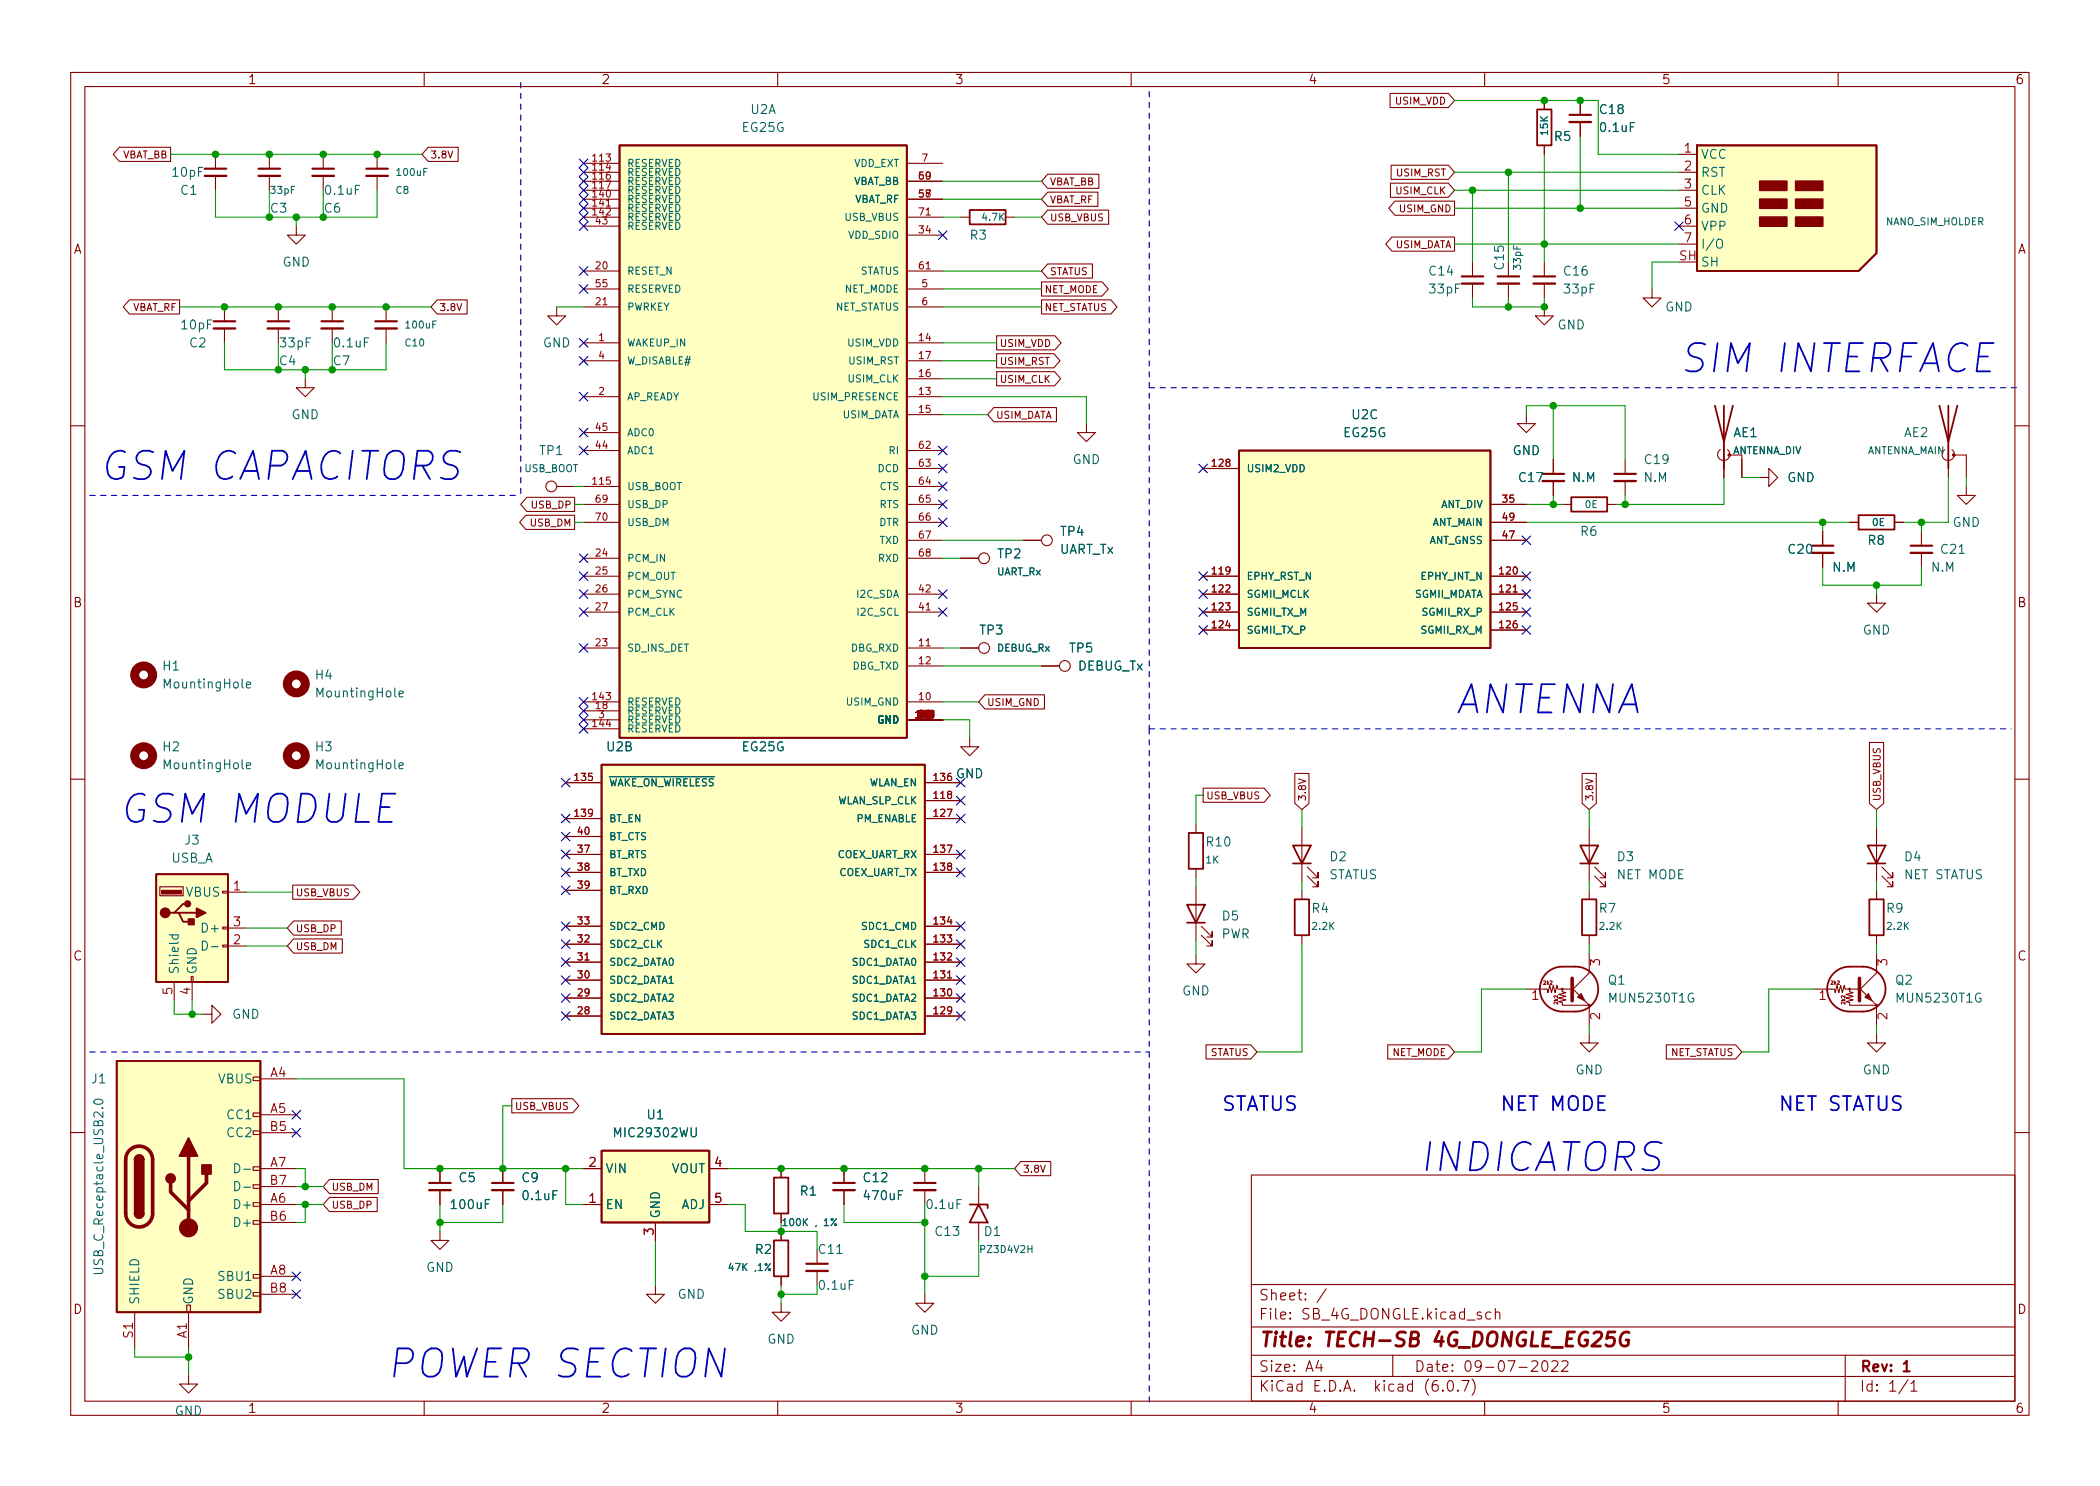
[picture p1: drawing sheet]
<svg xmlns="http://www.w3.org/2000/svg" width="297mm" height="210mm" viewBox="0 0 297 210" stroke-linecap="round" stroke-linejoin="round" font-family="sans-serif">
<g fill="none" stroke="#840000" stroke-width=".15">
<path d="M10 10.2h277v190.1h-277zM12 12.2h273v186.1h-273zM60 10.2v2M110 10.2v2M160 10.2v2M196.6 13.2h8.3l.8 1-.8 1h-8.3zM210 10.2v2M218.4 14.2v1.3M223.5 14.2v2.1M223.5 17.3v2M260 10.2v2M16.9 20.8h7.2v2h-7.2l-.9-1z"/>
<path d="M30.5 21.8v2.1M30.5 24.9v2M38.1 21.8v2.1M38.1 24.9v2M41.9 32v1.3h1.3l-1.3 1.2-1.3-1.2h1.3M45.7 21.8v2.1M45.7 24.9v2M53.3 21.8v2.1M53.3 24.9v2M60.6 20.8h4.2v2h-4.2l-.9-1zM82.5 23.1h5.1M82.5 24.4h5.1"/>
<path d="M82.5 25.6h5.1M82.5 26.9h5.1M82.5 28.2h5.1M82.5 29.5h5.1M82.5 30.7h5.1M82.5 38.3h5.1M82.5 32h5.1M128.3 23.1h5M128.3 25.6h5M128.3 28.2h5M128.3 30.7h5M128.3 38.3h5"/>
<path d="M128.3 33.3h5M135.9 30.7h1.3M142.2 30.7h1.3M147.3 39.9h8.6l.9 1-.9 1h-8.6zM148.2 24.6h7.2v2h-7.2l-.9-1zM148.2 29.7h8.6v2h-8.6l-.9-1zM148.2 27.2h7.1v2h-7.1l-.9-1zM148.2 37.3h6.3v2h-6.3l-.9-1zM196.7 25.9h8.2l.8 1-.8 1h-8.2zM196.8 23.4h8.1l.8 1-.8 1h-8.1zM196.9 33.5h8.8v2h-8.8l-.9-1zM197.3 28.5h8.4v2h-8.4l-.9-1z"/>
<path d="M208.3 37.1v2M213.4 37.1v2M218.4 20.6v1.2M218.4 37.1v2M237.5 24.4h2.5M237.5 26.9h2.5M237.5 29.5h2.5M237.5 32h2.5M237.5 21.8h2.5M237.5 34.5h2.5M18.3 42.4h7.1v2h-7.1l-.9-1zM31.7 43.4v2.1"/>
<path d="M31.7 46.5v2M39.4 43.4v2.1M39.4 46.5v2M43.2 53.6v1.3h1.2l-1.2 1.2-1.3-1.2h1.3M47 43.4v2.1M47 46.5v2M54.6 43.4v2.1M54.6 46.5v2M61.8 42.4h4.3v2h-4.3l-.8-1zM78.7 43.4v1.3h1.3l-1.3 1.3-1.2-1.3h1.2M82.5 48.5h5.1M82.5 56.1h5.1"/>
<path d="M82.5 51h5.1M82.5 43.4h5.1M82.5 40.9h5.1M128.3 48.5h5M128.3 56.1h5M128.3 58.7h5M128.3 53.6h5M128.3 51h5M128.3 43.4h5M128.3 40.9h5M140.6 57.7h8.8v2h-8.8l-.9-1zM141 52.6h8.2l.8 1-.8 1h-8.2z"/>
<path d="M141 50h8.1l.8 1-.8 1h-8.1zM141 47.5h8.2l.9 1-.9 1h-8.2zM147.3 42.4h9.8l.9 1-.9 1h-9.8zM153.7 59.9v1.3h1.2l-1.2 1.3-1.3-1.3h1.3M208.3 40.1v2.1M213.4 40.1v2.1M215.9 58.7v1.2h1.3l-1.3 1.3-1.3-1.3h1.3M218.4 43.4v1.3h1.3l-1.3 1.3-1.2-1.3h1.2M218.4 40.1v2.1M233.7 40.9v1.3h1.2l-1.2 1.2-1.3-1.2h1.3M10 60.2h2M74.4 72.9h6.9v2h-6.9l-.9-1z"/>
<path d="M74.5 70.4h6.8v2h-6.8l-.9-1zM78.7 68.8h2.6M82.5 79h5.1M82.5 73.9h5.1M82.5 71.4h5.1M82.5 68.8h5.1M82.5 63.7h5.1M82.5 61.2h5.1M128.3 76.4h5M128.3 79h5M128.3 73.9h5M128.3 71.4h5"/>
<path d="M128.3 68.8h5M128.3 63.7h5M128.3 66.3h5M135.9 79h2.5M144.8 76.4h2.5M170.2 66.3h5.1M210.8 76.4h5.1M210.8 73.9h5.1M210.8 71.4h5.1M219.7 65v2.1M219.7 68.1v2M221 71.4h1.2"/>
<path d="M227.3 71.4h1.3M229.9 65v2.1M229.9 68.1v2M243.8 62.5v5.1M244.3 63.6a.85 .85 0 0 1 .2 1.3 .85 .85 0 0 1-1.3 0 .85 .85 0 0 1 .1-1.3M246.4 64.4v3.2M248.9 67.6h1.3v-1.3l1.3 1.3-1.3 1.2v-1.2M257.8 75.2v2M257.8 78.2v2.1M261.6 73.9h1.3M268 73.9h1.2M271.8 75.2v2"/>
<path d="M271.8 78.2v2.1M275.6 62.5v5.1M276.1 63.6a.85 .85 0 0 1 .1 1.3 .85 .85 0 0 1-1.2 0 .85 .85 0 0 1 .1-1.3M276.4 64.4h1.7v3.2M278.1 68.8v1.3h1.3l-1.3 1.3-1.2-1.3h1.2M285 60.2h2M82.5 91.7h5.1M82.5 99.3h5.1M82.5 81.5h5.1M82.5 84.1h5.1M82.5 86.6h5.1M128.3 94.2h5"/>
<path d="M128.3 91.7h5M128.3 99.3h5M128.3 84.1h5M128.3 86.6h5M135.9 91.7h2.5M139.3 98.3h8.4v2h-8.4l-.9-1zM147.3 94.2h2.6M170.2 81.5h5.1M170.2 84.1h5.1M170.2 86.6h5.1M170.2 89.1h5.1M210.8 81.5h5.1"/>
<path d="M210.8 84.1h5.1M210.8 86.6h5.1M210.8 89.1h5.1M265.4 84.1v1.2h1.3l-1.3 1.3-1.2-1.3h1.2M10 110.2h2M80 115.8h5.1M80 110.7h5.1M80 118.4h5.1M82.5 101.8h5.1M82.5 103.1h5.1M82.5 100.6h5.1M128.3 101.8h5"/>
<path d="M130.8 113.3h5.1M130.8 115.8h5.1M130.8 110.7h5.1M137.2 104.4v1.3h1.2l-1.2 1.2-1.3-1.2h1.3M169.2 116.6v1.3M170.2 111.5h8.6l.9 1-.9 1h-8.6zM183.1 109.4h2.1v4.3l-1.1 .8-1-.8zM184.1 117.1v7.6M223.8 109.4h2v4.3l-1 .8-1-.8zM224.8 117.1v7.6M264.4 105.1h2v8.6l-1 .8-1-.8zM265.4 117.1v7.6"/>
<path d="M285 110.2h2M22.6 125.5h3.3v1.2h-3.3zM24.6 138.9v2.6M27.1 138.2h.2v.7h-.2zM27.2 138.9v2.6M31.5 133.7h.8v.3h-.8zM31.5 131.2h.8v.2h-.8zM31.5 126.1h.8v.3h-.8zM32.3 126.2h2.5M32.3 133.9h2.5M32.3 131.3h2.5M41.4 125.2h8.6l.9 1-.9 1h-8.6z"/>
<path d="M41.5 130.3h6.8v2h-6.8l-.9-1zM41.5 132.9h6.9v2h-6.9l-.9-1zM80 138.7h5.1M80 136.1h5.1M80 133.6h5.1M80 131.1h5.1M80 120.9h5.1M80 123.4h5.1M80 126h5.1M130.8 138.7h5.1M130.8 136.1h5.1M130.8 133.6h5.1"/>
<path d="M130.8 131.1h5.1M130.8 120.9h5.1M130.8 123.4h5.1M169.2 135.1v1.3h1.2l-1.2 1.3-1.3-1.3h1.3M169.2 122.9v1.3M169.2 125.5v7.6M169.9 132.3l1.5 1.6v-.8v.8h-.7M169.9 131.1l1.5 1.5v-.8v.8h-.7M184.1 126v1.2M184.1 132.3v1.3M184.9 123.9l1.5 1.6v-.8v.8h-.7M184.9 122.7l1.5 1.5v-.8v.8h-.7"/>
<path d="M215.9 139.9h2.9l.1 .6 .3-1.1 .3 1.1 .2-1.1 .3 1.1 .2-1.1 .1 .5h1.9M222.2 139.7l2.6 2.5h-3.8v-.3l-.5-.2 1-.2-1-.3 1-.2-1-.3 1-.2-.5-.2v-.4M224.8 126v1.2M224.8 132.3v1.3M224.8 134.9v2.8l-2.6 2.5M225.6 123.9l1.5 1.6v-.8v.8h-.8M225.6 122.7l1.5 1.5v-.8v.8h-.8M256.5 139.9h3l.1 .6 .2-1.1 .3 1.1 .2-1.1 .3 1.1 .3-1.1 .1 .5h1.9M262.9 139.7l2.5 2.5h-3.8v-.3l-.5-.2 1-.2-1-.3 1-.2-1-.3 1-.2-.5-.2v-.4M265.4 134.9v2.8l-2.5 2.5M265.4 126v1.2M265.4 132.3v1.3"/>
<path d="M266.2 123.9l1.5 1.6v-.8v.8h-.7M266.2 122.7l1.5 1.5v-.8v.8h-.7M28.7 143.5h1.3v-1.3l1.2 1.3-1.2 1.3v-1.3M35.8 157.5h1v.5h-1zM35.8 152.4h1v.5h-1zM36.8 152.6h5.1M36.8 157.7h5.1M72.4 155.5h8.6l.9 1-.9 1h-8.6zM80 143.8h5.1M80 141.2h5.1M130.8 143.8h5.1M130.8 141.2h5.1"/>
<path d="M170.6 147.8h6.3l.9 1-.9 1h-6.3zM196.3 147.8h8.6l.8 1-.8 1h-8.6zM224.8 146.3v1.3h1.3l-1.3 1.2-1.3-1.2h1.3M224.8 142.5v2.5M235.7 147.8h9.8l.9 1-.9 1h-9.8zM265.4 146.3v1.3h1.3l-1.3 1.2-1.2-1.2h1.2M265.4 142.5v2.5M10 160.2h2M35.8 172.7h1v.5h-1zM35.8 170.2h1v.5h-1zM35.8 167.6h1v.5h-1zM35.8 165.1h1v.5h-1z"/>
<path d="M35.8 160h1v.5h-1zM36.8 160.3h5.1M36.8 170.4h5.1M36.8 165.3h5.1M36.8 173h5.1M36.8 167.9h5.1M46.6 169.4h6.8v2h-6.8l-.9-1zM46.6 166.9h6.9v2h-6.9l-.9-1zM62.2 174.2v1.3h1.3l-1.3 1.3-1.2-1.3h1.2M62.2 165.3v2.1M62.2 168.4v2M71.1 165.3v2.1"/>
<path d="M71.1 168.4v2M82.5 170.4h2.6M82.5 165.3h2.6M92.7 173v2.5M100.3 170.4h2.6M100.3 165.3h2.6M110.5 165.3v1.3M110.5 171.7v1.3M110.5 174.2v1.3M115.6 176.8v2M115.6 179.8v2.1M119.4 165.3v2.1"/>
<path d="M119.4 168.4v2M130.8 165.3v2.1M130.8 168.4v2M138.4 167.9v2.5M138.4 173v2.5M144.4 164.3h4.2v2h-4.2l-.9-1zM177 166.3h108v32h-108zM285 160.2h2M19 185.7v5M26.4 184.7h.5v1h-.5zM26.7 194.6v1.2h1.2l-1.2 1.3-1.3-1.3h1.3M26.7 185.7v5"/>
<path d="M35.8 182.9h1v.5h-1zM35.8 180.3h1v.5h-1zM36.8 180.6h5.1M36.8 183.1h5.1M60 198.3v2M92.7 181.9v1.2h1.3l-1.3 1.3-1.3-1.3h1.3M110 198.3v2M110.5 184.4v1.3h1.3l-1.3 1.2-1.3-1.2h1.3M110.5 180.6v1.3M130.8 183.1v1.3h1.3l-1.3 1.3-1.3-1.3h1.3M160 198.3v2M177 194.8h108"/>
<path d="M177 191.8h108M177 187.8h108M177 181.8h108M186.5 192.5l-.4 1h1M186.9 193v1M187.6 182.4l-1.3 1.9M197 191.8v3M204.1 196.7v.1h-.1l.1-.1v.1M204.9 195.4a.36 .36 0 0 1 .6 .2 .77 .77 0 0 1-.4 1.2 1 1 0 0 1-.2-1.4zM206.2 196.7l.1 .1h-.1h-.1l.1-.1v.1M206.8 195.3h1l-.7 1.5M208.2 195.1a1.72 1.72 0 0 1 0 2.3"/>
<path d="M210 198.3v2M210.9 185.7l-.5-.1-.3 .3v.4l.2 .3h.1h.5M211.5 185.8a.37 .37 0 0 1 .6 0v.8M211.5 185.1v1.5M216.6 192.7l.3-.2 .5 .1a.41 .41 0 0 1 0 .6l-.8 .8h.9M218.3 192.6a.36 .36 0 0 1 .6 .2 .77 .77 0 0 1-.5 1.2 1 1 0 0 1-.1-1.4zM219.5 192.7l.2-.2 .5 .1a.41 .41 0 0 1 .1 .6l-.9 .8h1M220.9 192.7l.2-.2 .5 .1a.41 .41 0 0 1 .1 .6l-.8 .8h.9M260 198.3v2M261 191.8v6.5M269.9 195.3l-1.3 1.9M270.3 195.8l.4-.5v1.5"/>
<path d="M270.3 196.8h.9"/>
<circle cx="78" cy="68.8" r=".76"/>
<circle cx="139.2" cy="79" r=".76"/>
<circle cx="148.1" cy="76.4" r=".76"/>
<circle cx="139.2" cy="91.7" r=".76"/>
<circle cx="150.6" cy="94.2" r=".76"/>
<circle cx="221" cy="139.9" r=".13"/>
<circle cx="261.6" cy="139.9" r=".13"/>
<circle cx="224.8" cy="142.2" r=".13"/>
<circle cx="265.4" cy="142.2" r=".13"/>
</g>
<g fill="none" stroke="#840000" stroke-width=".3">
<path d="M222 16.3h3M29 23.9h3M36.6 23.9h3M44.2 23.9h3M51.8 23.9h3.1M206.8 39.1h3M211.8 39.1h3.1M216.9 39.1h3.1M30.2 45.5h3.1M37.8 45.5h3.1M45.5 45.5h3M53.1 45.5h3"/>
<path d="M218.2 67.1h3M228.3 67.1h3.1M256.3 77.2h3M270.3 77.2h3M60.7 167.4h3.1M69.6 167.4h3M114 178.8h3.1M117.9 167.4h3M129.3 167.4h3M269.3 193l.4-.5v1.5M269.3 194h.8"/>
</g>
<path d="M228.4 188.5h-.9l-.2 .9 .3-.2 .6 .1 .2 .3-.2 .7-.3 .2h-.5l-.2-.2M230.4 188.6a.86 .86 0 0 0-1.2 .7 .76 .76 0 0 0 .1 .9 .76 .76 0 0 0 .9 .2l.1-.1 .1-.7h-.4" fill="none" stroke="#840000" stroke-width=".4"/>
<g fill="none" stroke="#840000" stroke-width=".33">
<path d="M222 17.3h3M29 24.9h3M36.6 24.9h3M44.2 24.9h3M51.8 24.9h3.1M30.2 46.5h3.1M37.8 46.5h3.1M45.5 46.5h3M53.1 46.5h3M206.8 40.1h3M211.8 40.1h3.1M216.9 40.1h3.1"/>
<path d="M218.2 68.1h3M228.3 68.1h3.1M256.3 78.2h3M270.3 78.2h3M60.7 168.4h3.1M69.6 168.4h3M114 179.8h3.1M117.9 168.4h3M129.3 168.4h3"/>
</g>
<g fill="none" stroke="#840000" stroke-width=".25">
<path d="M217.4 15.5h2.1v5.1h-2.1zM87.6 20.6h40.7v83.8h-40.7zM137.2 29.7h5v2h-5zM240 20.6h25.4v15.2l-2.5 2.5h-22.9zM242.6 57.4l1.2 5.1 1.3-5.1M243.8 57.4v8.9M274.3 57.4l1.3 5.1 1.3-5.1M275.6 57.4v8.9M175.3 63.7h35.5v28h-35.5zM222.2 70.4h5.1v2h-5.1zM262.9 72.9h5.1v2h-5.1zM85.1 108.2h45.7v38.1h-45.7z"/>
<path d="M168.1 117.9h2.1v5h-2.1zM182.9 119.6h2.5l-1.3 2.6zM223.5 119.6h2.6l-1.3 2.6zM264.2 119.6h2.5l-1.3 2.6zM22.1 123.7h10.2v15.2h-10.2zM24.6 129.2h.7l.6 1.2h1.3M25.3 129.2h2.5M26.5 127.9h-.6l-1.3 1.3h-.6M167.9 128h2.5l-1.2 2.6zM167.9 130.6h2.5M182.9 122.2h2.5M183.1 127.2h2.1v5.1h-2.1z"/>
<path d="M218.7 137.7a3.2 3.2 0 0 1 2.3-.9h1.9a3.2 3.2 0 0 1 3.2 3.2 3.2 3.2 0 0 1-3.2 3.1h-1.9a3.2 3.2 0 0 1-3-1.9 3.2 3.2 0 0 1 .7-3.5zM223.5 122.2h2.6M223.8 127.2h2v5.1h-2zM259.4 137.7a3.2 3.2 0 0 1 2.2-.9h1.9a3.2 3.2 0 0 1 3.2 3.2 3.2 3.2 0 0 1-3.2 3.1h-1.9a3.2 3.2 0 0 1-2.9-1.9 3.2 3.2 0 0 1 .7-3.5zM264.2 122.2h2.5M264.4 127.2h2v5.1h-2zM16.5 150.1h20.3v35.6h-20.3zM19 171.7a.64 .64 0 0 0 .7 .6 .64 .64 0 0 0 .6-.6M19 164.1a.64 .64 0 0 1 .7-.7 .64 .64 0 0 1 .6 .7M85.1 162.8h15.2v10.2h-15.2zM109.5 175.5h2v5.1h-2zM109.5 166.6h2v5.1h-2z"/>
<path d="M137.2 170.4h2.5v.5M138.4 170.4l1.3 2.6h-2.5z"/>
</g>
<g fill="#ffffc2" stroke="#ffffc2" stroke-width=".14">
<path d="M16.5 150.1h20.3v35.6h-20.3z"/>
<path d="M85.1 162.8h15.2v10.2h-15.2z"/>
<path d="M85.1 108.2h45.7v38.1h-45.7z"/>
<path d="M22.1 123.7h10.2v15.2h-10.2z"/>
<path d="M87.6 20.6h40.7v83.8h-40.7z"/>
<path d="M240 20.6h25.4v15.2l-2.5 2.5h-22.9z"/>
<path d="M175.3 63.7h35.5v28h-35.5z"/>
</g>
<path d="M17.8 171.7a1.91 1.91 0 0 0 1.9 1.9 1.91 1.91 0 0 0 1.9-1.9M17.8 171.7v-7.6a1.91 1.91 0 0 1 1.9-1.9 1.91 1.91 0 0 1 1.9 1.9v7.6M24.1 167.4v1.3l2.6 2.5M26.7 163.6v10.1M29.2 166.1v1.3l-2.5 2.5" fill="none" stroke="#840000" stroke-width=".51"/>
<g fill="#840000" stroke="#840000" stroke-width=".25">
<path d="M19 171.7h1.3a.64 .64 0 0 1-.6 .6 .64 .64 0 0 1-.7-.6z"/>
<path d="M19 164.1h1.3v7.6h-1.3z"/>
<path d="M19.2 163.6a.64 .64 0 0 1 .7-.1 .64 .64 0 0 1 .4 .6h-1.3z"/>
<path d="M26.7 161l1.2 2.6h-2.5z"/>
<path d="M28.6 164.8h1.2v1.3h-1.2z"/>
<path d="M27.8 128.5l1.3 .7-1.3 .6z"/>
<path d="M26.7 130h.7v.8h-.7z"/>
<path d="M248.9 30.7h3.8v1.3h-3.8z"/>
<path d="M248.9 28.2h3.8v1.3h-3.8z"/>
<path d="M248.9 25.6h3.8v1.3h-3.8z"/>
<path d="M254 30.7h3.8v1.3h-3.8z"/>
<path d="M254 28.2h3.8v1.3h-3.8z"/>
<path d="M254 25.6h3.8v1.3h-3.8z"/>
<circle cx="24.1" cy="166.7" r=".63"/>
<circle cx="23.4" cy="129.2" r=".63"/>
<circle cx="26.5" cy="127.9" r=".38"/>
</g>
<g fill="#840000" stroke="#840000" stroke-width=".15">
<path d="M22.9 126h2.8v.5h-2.8z"/>
<path d="M263.8 141.1l.5-.5 .5 1z"/>
<path d="M223.1 141.1l.5-.5 .6 1z"/>
<circle cx="26.7" cy="173.7" r="1.27"/>
<circle cx="276.4" cy="64.4" r=".18"/>
<circle cx="244.6" cy="64.4" r=".18"/>
</g>
<g fill="none" stroke="#006464" stroke-width=".15">
<path d="M243 33.9a.42 .42 0 0 1 .4 0 .42 .42 0 0 1 .2 .4v.4a.42 .42 0 0 1-.4 .4 .42 .42 0 0 1-.4-.4v-.4zM34.9 96.9l.6-.1-.1-.2-.4-.1-.1 .2v.6h.5M56.4 98.2l.6-.1v-.3h-.4l-.2 .1 .1 .7h.5M34.9 108.3l.6-.1-.1-.2-.4-.1-.1 .2v.6h.5M56.4 108.3l.6-.1v-.2l-.4-.1-.2 .2 .1 .6h.5M23.9 132.3h1.3M24.4 132.3v.3l.2 .3h.4l.2-.1v-.5M28.6 133.2a.64 .64 0 0 1 .8 .6 .64 .64 0 0 1-.8 .6zM29.9 133.9h1M13.4 155.6a.69 .69 0 0 1 1.1 .3 .79 .79 0 0 1-1.2 0zM13.3 179.5h1l.2 .2v.3l-.2 .2h-1M33.2 164.7a.64 .64 0 0 1 .7 .6 .64 .64 0 0 1-.7 .6z"/>
<path d="M33.2 167.2a.64 .64 0 0 1 .7 .6 .64 .64 0 0 1-.7 .7zM34.5 165.4h.9M34.5 168h.9M110.7 172.7l.3-.3v1M110.7 173.4h.6M118.3 172.4l-.7 1"/>
<circle cx="118.2" cy="173.3" r=".14"/>
</g>
<g fill="none" stroke="#840000" stroke-width="1.3">
<circle cx="20.3" cy="95.5" r="1.27"/>
<circle cx="41.9" cy="96.8" r="1.27"/>
<circle cx="20.3" cy="106.9" r="1.27"/>
<circle cx="41.9" cy="106.9" r="1.27"/>
</g>
<g fill="#840000" stroke="#840000" stroke-width=".51">
<path d="M263 138.4v3.2z"/>
<path d="M222.4 138.4v3.2z"/>
</g>
<path d="M73.7 11.7v48.2M162.6 12.9v47M73.7 59.9v10.2M162.6 54.9h123.1M162.6 59.9v43.2M12.7 70.1h61M162.6 103.1v95.3M162.6 103.1h121.9M12.7 148.8h149.9" fill="none" stroke="#0000c2" stroke-width=".15" stroke-dasharray=".8 .8"/>
<g fill="none" stroke="#009600" stroke-width=".15">
<path d="M205.7 14.2h20.4v7.6h11.4M223.5 19.3v10.2M24.1 21.8h35.6M30.5 26.9v3.8h22.8v-3.8M38.1 26.9v3.8M41.9 30.7v1.3M45.7 26.9v3.8M133.3 30.7h2.6M133.3 38.3h14M133.3 28.2h14M133.3 25.6h14M143.5 30.7h3.8"/>
<path d="M205.7 34.5h31.8M205.7 26.9h31.8M205.7 24.4h31.8M205.7 29.5h31.8M208.3 26.9v10.2M213.4 24.4v12.7M218.4 21.8v15.3M237.5 37.1h-3.8v3.8M25.4 43.4h35.6M31.7 48.5v3.8h22.9v-3.8M39.4 48.5v3.8M43.2 52.3v1.3"/>
<path d="M47 48.5v3.8M78.7 43.4h3.8M133.3 43.4h14M133.3 58.7h6.4M133.3 53.6h7.7M133.3 40.9h14M133.3 48.5h7.7M133.3 51h7.7M133.3 56.1h20.4v3.8M208.3 42.2v1.2h10.1v-1.2M213.4 42.2v1.2M215.9 58.7v-1.3h14v7.6"/>
<path d="M219.7 57.4v7.6M81.3 71.4h1.2M81.3 73.9h1.2M81.3 68.8h1.2M133.3 76.4h11.5M133.3 79h2.6M215.9 71.4h5.1M215.9 73.9h45.7M219.7 70.1v1.3M229.9 70.1v1.3M243.8 67.6v3.8h-15.2M246.4 67.6h2.5"/>
<path d="M257.8 73.9v1.3M271.8 73.9v1.3M275.6 67.6v6.3h-6.4M278.1 67.6v1.2M133.3 99.3h5.1M133.3 94.2h14M133.3 91.7h2.6M257.8 80.3v2.5h14v-2.5M265.4 82.8v1.3M133.3 101.8h3.9v2.6M170.2 112.5h-1v4.1M184.1 114.5v2.6"/>
<path d="M224.8 114.5v2.6M265.4 114.5v2.6M34.8 133.9h5.8M34.8 126.2h6.6M34.8 131.3h5.8M169.2 124.2v1.3M169.2 133.1v2M184.1 133.6v15.2h-6.3M184.1 124.7v1.3M215.9 139.9h-6.4v8.9h-3.8M224.8 124.7v1.3M224.8 133.6v1.3"/>
<path d="M256.5 139.9h-6.3v8.9h-3.8M265.4 124.7v1.3M265.4 133.6v1.3M24.6 141.5v2h4.1M27.2 141.5v2M41.9 152.6h15.2v12.7h25.4M72.4 156.5h-1.3v8.8M224.8 145v1.3M265.4 145v1.3M41.9 165.3h1.3v2.6M41.9 170.4h3.8M41.9 167.9h3.8"/>
<path d="M43.2 170.4v2.6h-1.3M62.2 170.4v3.8M71.1 170.4v2.6h-8.9M80 165.3v5.1h2.5M92.7 175.5v6.4M102.9 170.4h2.5v3.8h10.2v2.6M102.9 165.3h40.6M110.5 173v1.2M119.4 170.4v2.6h11.4M130.8 170.4v12.7M138.4 175.5v5.1h-7.6M138.4 165.3v2.6"/>
<path d="M19 190.7v1.3h7.7M26.7 190.7v3.9M110.5 183.1h5.1M110.5 181.9v2.5"/>
</g>
<g fill="none" stroke="#000084" stroke-width=".15">
<path d="M81.9 25l1.3 1.3M81.9 23.8l1.3 1.2M81.9 22.5l1.3 1.2M81.9 31.4l1.3 1.2M81.9 37.7l1.3 1.3M81.9 30.1l1.3 1.2M81.9 27.6l1.3 1.2M81.9 28.8l1.3 1.3M81.9 26.3l1.3 1.2M83.2 25l-1.3 1.3M83.2 23.8l-1.3 1.2M83.2 22.5l-1.3 1.2"/>
<path d="M83.2 31.4l-1.3 1.2M83.2 37.7l-1.3 1.3M83.2 30.1l-1.3 1.2M83.2 27.6l-1.3 1.2M83.2 28.8l-1.3 1.3M83.2 26.3l-1.3 1.2M132.7 32.7l1.3 1.2M134 32.7l-1.3 1.2M236.9 31.4l1.2 1.2M238.1 31.4l-1.2 1.2M81.9 40.3l1.3 1.2M81.9 55.5l1.3 1.2"/>
<path d="M81.9 50.4l1.3 1.3M81.9 47.9l1.3 1.2M83.2 40.3l-1.3 1.2M83.2 55.5l-1.3 1.2M83.2 50.4l-1.3 1.3M83.2 47.9l-1.3 1.2M81.9 60.6l1.3 1.2M81.9 78.4l1.3 1.2M81.9 63.1l1.3 1.3M83.2 60.6l-1.3 1.2M83.2 78.4l-1.3 1.2M83.2 63.1l-1.3 1.3"/>
<path d="M132.7 63.1l1.3 1.3M132.7 68.2l1.3 1.2M132.7 73.3l1.3 1.2M132.7 70.8l1.3 1.2M132.7 65.7l1.3 1.2M134 63.1l-1.3 1.3M134 68.2l-1.3 1.2M134 73.3l-1.3 1.2M134 70.8l-1.3 1.2M134 65.7l-1.3 1.2M169.6 65.7l1.2 1.2M170.8 65.7l-1.2 1.2"/>
<path d="M215.3 75.8l1.2 1.3M216.5 75.8l-1.2 1.3M81.9 100l1.3 1.2M81.9 98.7l1.3 1.2M81.9 91.1l1.3 1.2M81.9 83.5l1.3 1.2M81.9 86l1.3 1.2M81.9 80.9l1.3 1.2M83.2 100l-1.3 1.2M83.2 98.7l-1.3 1.2M83.2 91.1l-1.3 1.2M83.2 83.5l-1.3 1.2"/>
<path d="M83.2 86l-1.3 1.2M83.2 80.9l-1.3 1.2M132.7 86l1.3 1.2M132.7 83.5l1.3 1.2M134 86l-1.3 1.2M134 83.5l-1.3 1.2M169.6 83.5l1.2 1.2M169.6 80.9l1.2 1.2M169.6 86l1.2 1.2M169.6 88.5l1.2 1.3M170.8 83.5l-1.2 1.2M170.8 80.9l-1.2 1.2"/>
<path d="M170.8 86l-1.2 1.2M170.8 88.5l-1.2 1.3M215.3 83.5l1.2 1.2M215.3 80.9l1.2 1.2M215.3 88.5l1.2 1.3M215.3 86l1.2 1.2M216.5 83.5l-1.2 1.2M216.5 80.9l-1.2 1.2M216.5 88.5l-1.2 1.3M216.5 86l-1.2 1.2M79.4 110.1l1.2 1.2M79.4 117.7l1.2 1.3"/>
<path d="M79.4 115.2l1.2 1.2M80.6 110.1l-1.2 1.2M80.6 117.7l-1.2 1.3M80.6 115.2l-1.2 1.2M81.9 101.2l1.3 1.3M81.9 102.5l1.3 1.2M83.2 101.2l-1.3 1.3M83.2 102.5l-1.3 1.2M135.3 115.2l1.2 1.2M135.3 112.7l1.2 1.2M135.3 110.1l1.2 1.2M136.5 115.2l-1.2 1.2"/>
<path d="M136.5 112.7l-1.2 1.2M136.5 110.1l-1.2 1.2M79.4 135.5l1.2 1.2M79.4 120.3l1.2 1.2M79.4 125.4l1.2 1.2M79.4 122.8l1.2 1.2M79.4 138.1l1.2 1.2M79.4 130.4l1.2 1.3M79.4 133l1.2 1.2M80.6 135.5l-1.2 1.2M80.6 120.3l-1.2 1.2M80.6 125.4l-1.2 1.2"/>
<path d="M80.6 122.8l-1.2 1.2M80.6 138.1l-1.2 1.2M80.6 130.4l-1.2 1.3M80.6 133l-1.2 1.2M135.3 130.4l1.2 1.3M135.3 138.1l1.2 1.2M135.3 133l1.2 1.2M135.3 135.5l1.2 1.2M135.3 122.8l1.2 1.2M135.3 120.3l1.2 1.2M136.5 120.3l-1.2 1.2M136.5 122.8l-1.2 1.2"/>
<path d="M136.5 130.4l-1.2 1.3M136.5 138.1l-1.2 1.2M136.5 133l-1.2 1.2M136.5 135.5l-1.2 1.2M41.3 157.1l1.2 1.2M41.3 159.7l1.2 1.2M42.5 157.1l-1.2 1.2M42.5 159.7l-1.2 1.2M79.4 143.1l1.2 1.3M79.4 140.6l1.2 1.2M80.6 143.1l-1.2 1.3M80.6 140.6l-1.2 1.2"/>
<path d="M135.3 143.1l1.2 1.3M135.3 140.6l1.2 1.2M136.5 143.1l-1.2 1.3M136.5 140.6l-1.2 1.2M41.3 180l1.2 1.2M42.5 180l-1.2 1.2M41.3 182.5l1.2 1.2M42.5 182.5l-1.2 1.2"/>
</g>
<g fill="#009600" stroke="#009600" stroke-width=".15">
<circle cx="27.2" cy="143.5" r=".46"/>
<circle cx="30.5" cy="21.8" r=".46"/>
<circle cx="39.4" cy="52.3" r=".46"/>
<circle cx="43.2" cy="52.3" r=".46"/>
<circle cx="38.1" cy="21.8" r=".46"/>
<circle cx="47" cy="43.4" r=".46"/>
<circle cx="31.7" cy="43.4" r=".46"/>
<circle cx="38.1" cy="30.7" r=".46"/>
<circle cx="47" cy="52.3" r=".46"/>
<circle cx="39.4" cy="43.4" r=".46"/>
<circle cx="41.9" cy="30.7" r=".46"/>
<circle cx="110.5" cy="183.1" r=".46"/>
<circle cx="138.4" cy="165.3" r=".46"/>
<circle cx="130.8" cy="165.3" r=".46"/>
<circle cx="119.4" cy="165.3" r=".46"/>
<circle cx="130.8" cy="180.6" r=".46"/>
<circle cx="110.5" cy="165.3" r=".46"/>
<circle cx="110.5" cy="174.2" r=".46"/>
<circle cx="130.8" cy="173" r=".46"/>
<circle cx="54.6" cy="43.4" r=".46"/>
<circle cx="45.7" cy="30.7" r=".46"/>
<circle cx="45.7" cy="21.8" r=".46"/>
<circle cx="53.3" cy="21.8" r=".46"/>
<circle cx="26.7" cy="192" r=".46"/>
<circle cx="62.2" cy="165.3" r=".46"/>
<circle cx="43.2" cy="170.4" r=".46"/>
<circle cx="80" cy="165.3" r=".46"/>
<circle cx="71.1" cy="165.3" r=".46"/>
<circle cx="62.2" cy="173" r=".46"/>
<circle cx="43.2" cy="167.9" r=".46"/>
<circle cx="219.7" cy="71.4" r=".46"/>
<circle cx="213.4" cy="43.4" r=".46"/>
<circle cx="218.4" cy="34.5" r=".46"/>
<circle cx="219.7" cy="57.4" r=".46"/>
<circle cx="218.4" cy="43.4" r=".46"/>
<circle cx="229.9" cy="71.4" r=".46"/>
<circle cx="257.8" cy="73.9" r=".46"/>
<circle cx="271.8" cy="73.9" r=".46"/>
<circle cx="223.5" cy="14.2" r=".46"/>
<circle cx="218.4" cy="14.2" r=".46"/>
<circle cx="223.5" cy="29.5" r=".46"/>
<circle cx="213.4" cy="24.4" r=".46"/>
<circle cx="208.3" cy="26.9" r=".46"/>
<circle cx="265.4" cy="82.8" r=".46"/>
</g>
<g font-size="5.6" fill="#0000c2">
<text x="237.5" y="52.7">SIM INTERFACE</text>
<text x="14" y="68">GSM CAPACITORS</text>
<text x="205.7" y="101">ANTENNA</text>
<text x="16.8" y="116.5">GSM MODULE</text>
<text x="200.7" y="165.8">INDICATORS</text>
<text x="54.6" y="195">POWER SECTION</text>
</g>
<g font-size="2.8" fill="#0000c2">
<text x="172.7" y="157.2">STATUS</text>
<text x="212.1" y="157.2">NET MODE</text>
<text x="251.5" y="157.2">NET STATUS</text>
</g>
<text font-size="2.8" fill="#840000" x="178" y="190.6">Title: TECH-SB 4G_DONGLE_EG25G</text>
<g font-size="2.1" fill="#840000">
<text x="178" y="184">Sheet: /</text>
<text x="178" y="186.7">File: SB_4G_DONGLE.kicad_sch</text>
<text x="178" y="196.9">KiCad E.D.A. kicad (6.0.7)</text>
<text x="178" y="194.1">Size: A4</text>
<text x="200" y="194.1">Date: 09-07-2022</text>
<text x="263" y="194.1">Rev: 1</text>
<text x="263" y="196.9">Id: 1/1</text>
</g>
<g font-size="1.8" fill="#840000">
<text x="35" y="11.9">1</text>
<text x="85" y="11.9">2</text>
<text x="135" y="11.9">3</text>
<text x="185" y="11.9">4</text>
<text x="235" y="11.9">5</text>
<text x="285" y="11.9">6</text>
<text x="10.3" y="35.9">A</text>
<text x="285.3" y="35.9">A</text>
<text x="10.3" y="85.9">B</text>
<text x="285.3" y="85.9">B</text>
<text x="10.3" y="135.9">C</text>
<text x="285.3" y="135.9">C</text>
<text x="10.3" y="185.9">D</text>
<text x="285.3" y="185.9">D</text>
<text x="35" y="199.9">1</text>
<text x="85" y="199.9">2</text>
<text x="135" y="199.9">3</text>
<text x="185" y="199.9">4</text>
<text x="235" y="199.9">5</text>
<text x="285" y="199.9">6</text>
</g>
<g font-size="1.8" fill="#006464">
<text x="106.2" y="16.1">U2A</text>
<text x="226.4" y="16.1">C18</text>
<text x="105" y="18.7">EG25G</text>
<text x="219.9" y="19.9">R5</text>
<text x="226.5" y="18.7">0.1uF</text>
<text x="240.5" y="22.5">VCC</text>
<text x="24.5" y="25">10pF</text>
<text x="25.6" y="27.6">C1</text>
<text x="46.1" y="27.6">0.1uF</text>
<text x="240.5" y="25">RST</text>
<text x="240.5" y="27.6">CLK</text>
<text x="38.3" y="30.1">C3</text>
<text x="45.9" y="30.1">C6</text>
<text x="137.3" y="33.9">R3</text>
<text x="240.5" y="30.1">GND</text>
<text x="240.5" y="32.6">VPP</text>
<text x="240.5" y="35.2">I/O</text>
<text x="39.9" y="37.7">GND</text>
<text x="202.2" y="39">C14</text>
<text x="202.3" y="41.5">33pF</text>
<text x="212.7" y="38" transform="rotate(-90 212.7 38)">C15</text>
<text x="221.3" y="39">C16</text>
<text x="221.3" y="41.5">33pF</text>
<text x="240.5" y="37.7">SH</text>
<text x="25.7" y="46.6">10pF</text>
<text x="220.3" y="46.6">GND</text>
<text x="235.5" y="44.1">GND</text>
<text x="26.9" y="49.1">C2</text>
<text x="39.6" y="51.7">C4</text>
<text x="39.7" y="49.1">33pF</text>
<text x="47.2" y="51.7">C7</text>
<text x="47.4" y="49.1">0.1uF</text>
<text x="76.8" y="49.1">GND</text>
<text x="41.2" y="59.3">GND</text>
<text x="191.3" y="59.3">U2C</text>
<text x="76.4" y="64.4">TP1</text>
<text x="151.7" y="65.7">GND</text>
<text x="190.1" y="61.8">EG25G</text>
<text x="213.9" y="64.4">GND</text>
<text x="232.7" y="65.7">C19</text>
<text x="245.2" y="61.8">AE1</text>
<text x="269.3" y="61.8">AE2</text>
<text x="214.9" y="68.2">C17</text>
<text x="222.4" y="68.2">N.M</text>
<text x="232.6" y="68.2">N.M</text>
<text x="252.8" y="68.2">GND</text>
<text x="150" y="75.8">TP4</text>
<text x="223.6" y="75.8">R6</text>
<text x="264.3" y="77.1">R8</text>
<text x="276.2" y="74.5">GND</text>
<text x="141.2" y="79">TP2</text>
<text x="149.8" y="78.4">UART_Tx</text>
<text x="253" y="78.4">C20</text>
<text x="259.2" y="80.9">N.M</text>
<text x="273.2" y="80.9">N.M</text>
<text x="274.6" y="78.4">C21</text>
<text x="138.6" y="89.8">TP3</text>
<text x="263.5" y="89.8">GND</text>
<text x="23.1" y="94.9">H1</text>
<text x="151.3" y="92.3">TP5</text>
<text x="152.4" y="94.9">DEBUG_Tx</text>
<text x="23.4" y="97.4">MountingHole</text>
<text x="44.7" y="96.1">H4</text>
<text x="45" y="98.7">MountingHole</text>
<text x="23.1" y="106.3">H2</text>
<text x="44.7" y="106.3">H3</text>
<text x="85.9" y="106.3">U2B</text>
<text x="105" y="106.3">EG25G</text>
<text x="23.4" y="108.8">MountingHole</text>
<text x="45" y="108.8">MountingHole</text>
<text x="135.2" y="110.1">GND</text>
<text x="26.2" y="119.5">J3</text>
<text x="170.7" y="119.8">R10</text>
<text x="24.2" y="122">USB_A</text>
<text x="187.9" y="124.4">STATUS</text>
<text x="188.1" y="121.9">D2</text>
<text x="228.8" y="121.9">D3</text>
<text x="228.8" y="124.4">NET MODE</text>
<text x="269.4" y="124.4">NET STATUS</text>
<text x="269.4" y="121.9">D4</text>
<text x="26.3" y="126.9">VBUS</text>
<text x="28.9" y="131.9">D+</text>
<text x="172.9" y="130.2">D5</text>
<text x="185.6" y="129.2">R4</text>
<text x="226.2" y="129.2">R7</text>
<text x="266.9" y="129.2">R9</text>
<text x="25.3" y="137.9" transform="rotate(-90 25.3 137.9)">Shield</text>
<text x="27.8" y="137.9" transform="rotate(-90 27.8 137.9)">GND</text>
<text x="172.7" y="132.8">PWR</text>
<text x="167.2" y="140.8">GND</text>
<text x="227.5" y="139.3">Q1</text>
<text x="227.9" y="141.9">MUN5230T1G</text>
<text x="268.1" y="139.3">Q2</text>
<text x="268.5" y="141.9">MUN5230T1G</text>
<text x="32.8" y="144.1">GND</text>
<text x="13" y="153.3">J1</text>
<text x="30.9" y="153.3">VBUS</text>
<text x="222.8" y="152">GND</text>
<text x="263.5" y="152">GND</text>
<text x="32.3" y="158.4">CC1</text>
<text x="32.3" y="160.9">CC2</text>
<text x="87.2" y="160.9">MIC29302WU</text>
<text x="91.6" y="158.4">U1</text>
<text x="65" y="167.3">C5</text>
<text x="73.8" y="167.3">C9</text>
<text x="85.6" y="166">VIN</text>
<text x="94.9" y="166">VOUT</text>
<text x="122.2" y="167.3">C12</text>
<text x="33.5" y="171.1">D+</text>
<text x="33.5" y="173.6">D+</text>
<text x="64" y="171.1">100uF</text>
<text x="74.1" y="169.8">0.1uF</text>
<text x="85.6" y="171.1">EN</text>
<text x="93.3" y="172.5" transform="rotate(-90 93.3 172.5)">GND</text>
<text x="96.3" y="171.1">ADJ</text>
<text x="113.2" y="169.2">R1</text>
<text x="122.4" y="169.8">470uF</text>
<text x="131.2" y="171.1">0.1uF</text>
<text x="14.6" y="179.6" transform="rotate(-90 14.6 179.6)">USB_C_Receptacle_USB2.0</text>
<text x="60.3" y="180">GND</text>
<text x="106.9" y="177.4">R2</text>
<text x="115.9" y="177.4">C11</text>
<text x="132.4" y="174.9">C13</text>
<text x="139.3" y="174.9">D1</text>
<text x="19.7" y="184.7" transform="rotate(-90 19.7 184.7)">SHIELD</text>
<text x="27.3" y="184.7" transform="rotate(-90 27.3 184.7)">GND</text>
<text x="31.1" y="181.2">SBU1</text>
<text x="31.1" y="183.8">SBU2</text>
<text x="95.8" y="183.8">GND</text>
<text x="108.5" y="190.1">GND</text>
<text x="128.8" y="188.8">GND</text>
<text x="24.7" y="200.3">GND</text>
</g>
<g font-size="1.8" fill="#a90000">
<text x="238.3" y="21.6">1</text>
<text x="238.3" y="24.1">2</text>
<text x="238.3" y="26.7">3</text>
<text x="238.3" y="29.2">5</text>
<text x="238.3" y="31.7">6</text>
<text x="238.3" y="34.3">7</text>
<text x="237.5" y="36.8">SH</text>
<text x="33" y="126">1</text>
<text x="33" y="131.1">3</text>
<text x="33" y="133.6">2</text>
<text x="226.3" y="136.6" transform="rotate(-90 226.3 136.6)">3</text>
<text x="267" y="136.6" transform="rotate(-90 267 136.6)">3</text>
<text x="24.4" y="140.7" transform="rotate(-90 24.4 140.7)">5</text>
<text x="26.9" y="140.7" transform="rotate(-90 26.9 140.7)">4</text>
<text x="216.7" y="141.5">1</text>
<text x="257.3" y="141.5">1</text>
<text x="226.3" y="144.3" transform="rotate(-90 226.3 144.3)">2</text>
<text x="267" y="144.3" transform="rotate(-90 267 144.3)">2</text>
<text x="38.2" y="152.4">A4</text>
<text x="38.2" y="157.5">A5</text>
<text x="38.2" y="160">B5</text>
<text x="38.2" y="165.1">A7</text>
<text x="38.2" y="167.6">B7</text>
<text x="83.3" y="165.1">2</text>
<text x="101.1" y="165.1">4</text>
<text x="38.2" y="170.2">A6</text>
<text x="38.2" y="172.7">B6</text>
<text x="83.3" y="170.2">1</text>
<text x="101.1" y="170.2">5</text>
<text x="92.5" y="174.7" transform="rotate(-90 92.5 174.7)">3</text>
<text x="38.2" y="180.3">A8</text>
<text x="38.2" y="182.9">B8</text>
<text x="18.8" y="189.3" transform="rotate(-90 18.8 189.3)">S1</text>
<text x="26.4" y="189.3" transform="rotate(-90 26.4 189.3)">A1</text>
</g>
<text font-size="1.8" fill="#009600" x="116" y="182.5">0.1uF</text>
<g font-size="1.4" fill="#840000">
<text x="197.4" y="14.8">USIM_VDD</text>
<text x="17.2" y="22.4">VBAT_BB</text>
<text x="60.8" y="22.4">3.8V</text>
<text x="148.4" y="26.2">VBAT_BB</text>
<text x="148.4" y="28.8">VBAT_RF</text>
<text x="197.5" y="27.5">USIM_CLK</text>
<text x="197.6" y="24.9">USIM_RST</text>
<text x="148.4" y="31.3">USB_VBUS</text>
<text x="197.2" y="35.1">USIM_DATA</text>
<text x="198" y="30">USIM_GND</text>
<text x="147.7" y="41.5">NET_MODE</text>
<text x="148.4" y="38.9">STATUS</text>
<text x="18.6" y="44">VBAT_RF</text>
<text x="62.1" y="44">3.8V</text>
<text x="147.7" y="44">NET_STATUS</text>
<text x="141.3" y="51.6">USIM_RST</text>
<text x="141.3" y="49.1">USIM_VDD</text>
<text x="140.8" y="59.2">USIM_DATA</text>
<text x="141.3" y="54.2">USIM_CLK</text>
<text x="75.3" y="71.9">USB_DP</text>
<text x="75" y="74.5">USB_DM</text>
<text x="139.6" y="99.9">USIM_GND</text>
<text x="170.6" y="113.1">USB_VBUS</text>
<text x="184.7" y="113.4" transform="rotate(-90 184.7 113.4)">3.8V</text>
<text x="225.4" y="113.4" transform="rotate(-90 225.4 113.4)">3.8V</text>
<text x="266" y="113.4" transform="rotate(-90 266 113.4)">USB_VBUS</text>
<text x="41.8" y="131.9">USB_DP</text>
<text x="41.8" y="126.8">USB_VBUS</text>
<text x="41.8" y="134.4">USB_DM</text>
<text x="171.1" y="149.4">STATUS</text>
<text x="196.9" y="149.4">NET_MODE</text>
<text x="236.1" y="149.4">NET_STATUS</text>
<text x="72.8" y="157">USB_VBUS</text>
<text x="144.6" y="165.9">3.8V</text>
<text x="46.8" y="171">USB_DP</text>
<text x="46.8" y="168.5">USB_DM</text>
</g>
<g font-size="1.4" fill="#a90000">
<text x="83.9" y="22.9">113</text>
<text x="130.4" y="22.9">7</text>
<text x="83.9" y="24.1">114</text>
<text x="83.9" y="25.4">116</text>
<text x="83.9" y="26.7">117</text>
<text x="83.9" y="27.9">140</text>
<text x="83.9" y="29.2">141</text>
<text x="130" y="27.9">57</text>
<text x="130" y="25.4">60</text>
<text x="130.8" y="27.9">8</text>
<text x="83.9" y="30.5">142</text>
<text x="84.3" y="31.7">43</text>
<text x="130" y="33">34</text>
<text x="130" y="30.5">71</text>
<text x="84.3" y="38.1">20</text>
<text x="84.3" y="40.6">55</text>
<text x="130" y="38.1">61</text>
<text x="130.4" y="40.6">5</text>
<text x="84.3" y="43.2">21</text>
<text x="130.4" y="43.2">6</text>
<text x="84.7" y="48.3">1</text>
<text x="84.7" y="50.8">4</text>
<text x="130" y="48.3">14</text>
<text x="130" y="53.3">16</text>
<text x="130" y="50.8">17</text>
<text x="84.7" y="55.9">2</text>
<text x="130" y="55.9">13</text>
<text x="130" y="58.4">15</text>
<text x="84.3" y="63.5">44</text>
<text x="84.3" y="61">45</text>
<text x="130" y="63.5">62</text>
<text x="83.9" y="68.6">115</text>
<text x="84.3" y="71.1">69</text>
<text x="130" y="66">63</text>
<text x="130" y="68.6">64</text>
<text x="130" y="71.1">65</text>
<text x="171.5" y="66">128</text>
<text x="212.6" y="71.1">35</text>
<text x="84.3" y="73.7">70</text>
<text x="130" y="73.7">66</text>
<text x="130" y="76.2">67</text>
<text x="212.6" y="76.2">47</text>
<text x="212.6" y="73.7">49</text>
<text x="84.3" y="78.7">24</text>
<text x="84.3" y="81.3">25</text>
<text x="84.3" y="83.8">26</text>
<text x="130" y="83.8">42</text>
<text x="130" y="78.7">68</text>
<text x="171.5" y="81.3">119</text>
<text x="171.5" y="83.8">122</text>
<text x="212.2" y="81.3">120</text>
<text x="212.2" y="83.8">121</text>
<text x="84.3" y="86.4">27</text>
<text x="130" y="86.4">41</text>
<text x="171.5" y="86.4">123</text>
<text x="171.5" y="88.9">124</text>
<text x="212.2" y="86.4">125</text>
<text x="212.2" y="88.9">126</text>
<text x="84.3" y="91.4">23</text>
<text x="130" y="91.4">11</text>
<text x="130" y="94">12</text>
<text x="83.9" y="99.1">143</text>
<text x="84.3" y="100.3">18</text>
<text x="84.7" y="101.6">3</text>
<text x="129.6" y="101.6">105</text>
<text x="130" y="99.1">10</text>
<text x="130" y="101.6">191</text>
<text x="130.4" y="101.6">91</text>
<text x="130.8" y="101.6">7</text>
<text x="83.9" y="102.9">144</text>
<text x="81.4" y="110.5">135</text>
<text x="132.2" y="113">118</text>
<text x="132.2" y="110.5">136</text>
<text x="81.4" y="115.6">139</text>
<text x="81.8" y="118.1">40</text>
<text x="132.2" y="115.6">127</text>
<text x="81.8" y="120.6">37</text>
<text x="81.8" y="123.2">38</text>
<text x="81.8" y="125.7">39</text>
<text x="132.2" y="120.6">137</text>
<text x="132.2" y="123.2">138</text>
<text x="81.8" y="130.8">33</text>
<text x="132.2" y="130.8">134</text>
<text x="81.8" y="135.9">31</text>
<text x="81.8" y="133.3">32</text>
<text x="132.2" y="135.9">132</text>
<text x="132.2" y="133.3">133</text>
<text x="81.8" y="143.5">28</text>
<text x="81.8" y="141">29</text>
<text x="81.8" y="138.4">30</text>
<text x="132.2" y="143.5">129</text>
<text x="132.2" y="141">130</text>
<text x="132.2" y="138.4">131</text>
</g>
<g font-size="1.4" fill="#006464">
<text x="88.6" y="23.6">RESERVED</text>
<text x="120.7" y="23.6">VDD_EXT</text>
<text x="218.9" y="19.1" transform="rotate(-90 218.9 19.1)">15K</text>
<text x="38.4" y="27.4">33pF</text>
<text x="56" y="27.4">C8</text>
<text x="56.2" y="24.9">100uF</text>
<text x="88.6" y="24.9">RESERVED</text>
<text x="88.6" y="26.2">RESERVED</text>
<text x="88.6" y="27.4">RESERVED</text>
<text x="88.6" y="28.7">RESERVED</text>
<text x="88.6" y="30">RESERVED</text>
<text x="120.6" y="26.2">VBAT_BB</text>
<text x="120.7" y="28.7">VBAT_RF</text>
<text x="88.6" y="31.2">RESERVED</text>
<text x="88.6" y="32.5">RESERVED</text>
<text x="119.5" y="31.2">USB_VBUS</text>
<text x="120" y="33.8">VDD_SDIO</text>
<text x="139" y="31.2">4.7K</text>
<text x="266.7" y="31.9">NANO_SIM_HOLDER</text>
<text x="88.6" y="38.9">RESET_N</text>
<text x="88.6" y="41.4">RESERVED</text>
<text x="119.4" y="41.4">NET_MODE</text>
<text x="121.6" y="38.9">STATUS</text>
<text x="215.1" y="38.1" transform="rotate(-90 215.1 38.1)">33pF</text>
<text x="57.5" y="46.5">100uF</text>
<text x="88.6" y="43.9">PWRKEY</text>
<text x="118" y="43.9">NET_STATUS</text>
<text x="57.4" y="49">C10</text>
<text x="88.6" y="49">WAKEUP_IN</text>
<text x="88.6" y="51.6">W_DISABLE#</text>
<text x="119.9" y="49">USIM_VDD</text>
<text x="120.1" y="51.6">USIM_RST</text>
<text x="88.6" y="56.6">AP_READY</text>
<text x="115.1" y="56.6">USIM_PRESENCE</text>
<text x="119" y="59.2">USIM_DATA</text>
<text x="120" y="54.1">USIM_CLK</text>
<text x="88.6" y="64.3">ADC1</text>
<text x="88.6" y="61.7">ADC0</text>
<text x="125.8" y="64.3">RI</text>
<text x="245" y="64.2">ANTENNA_DIV</text>
<text x="264.1" y="64.2">ANTENNA_MAIN</text>
<text x="74.1" y="66.8">USB_BOOT</text>
<text x="88.6" y="69.3">USB_BOOT</text>
<text x="88.6" y="71.9">USB_DP</text>
<text x="124.2" y="66.8">DCD</text>
<text x="124.4" y="69.3">CTS</text>
<text x="124.4" y="71.9">RTS</text>
<text x="176.3" y="66.8">USIM2_VDD</text>
<text x="203.8" y="71.9">ANT_DIV</text>
<text x="224.2" y="71.9">0E</text>
<text x="88.6" y="74.4">USB_DM</text>
<text x="124.3" y="74.4">DTR</text>
<text x="124.4" y="77">TXD</text>
<text x="202.1" y="77">ANT_GNSS</text>
<text x="202.5" y="74.4">ANT_MAIN</text>
<text x="264.9" y="74.4">0E</text>
<text x="88.6" y="79.5">PCM_IN</text>
<text x="88.6" y="82">PCM_OUT</text>
<text x="124.3" y="79.5">RXD</text>
<text x="140.9" y="81.4">UART_Rx</text>
<text x="176.3" y="82">EPHY_RST_N</text>
<text x="201.1" y="82">EPHY_INT_N</text>
<text x="88.6" y="84.6">PCM_SYNC</text>
<text x="88.6" y="87.1">PCM_CLK</text>
<text x="121.3" y="84.6">I2C_SDA</text>
<text x="121.4" y="87.1">I2C_SCL</text>
<text x="176.3" y="84.6">SGMII_MCLK</text>
<text x="176.3" y="87.1">SGMII_TX_M</text>
<text x="176.3" y="89.7">SGMII_TX_P</text>
<text x="199.9" y="84.6">SGMII_MDATA</text>
<text x="201.1" y="89.7">SGMII_RX_M</text>
<text x="201.3" y="87.1">SGMII_RX_P</text>
<text x="88.6" y="92.2">SD_INS_DET</text>
<text x="120.3" y="92.2">DBG_RXD</text>
<text x="120.5" y="94.7">DBG_TXD</text>
<text x="141" y="92.2">DEBUG_Rx</text>
<text x="88.6" y="99.8">RESERVED</text>
<text x="88.6" y="101.1">RESERVED</text>
<text x="119.8" y="99.8">USIM_GND</text>
<text x="88.6" y="103.6">RESERVED</text>
<text x="88.6" y="102.4">RESERVED</text>
<text x="124.1" y="102.4">GND</text>
<text x="86.1" y="111.2">~{WAKE_ON_WIRELESS}</text>
<text x="118.3" y="113.8">WLAN_SLP_CLK</text>
<text x="122.8" y="111.2">WLAN_EN</text>
<text x="86.1" y="116.3">BT_EN</text>
<text x="86.1" y="118.9">BT_CTS</text>
<text x="121.1" y="116.3">PM_ENABLE</text>
<text x="86.1" y="121.4">BT_RTS</text>
<text x="86.1" y="123.9">BT_TXD</text>
<text x="118.3" y="121.4">COEX_UART_RX</text>
<text x="118.5" y="123.9">COEX_UART_TX</text>
<text x="170.6" y="122.2">1K</text>
<text x="86.1" y="131.6">SDC2_CMD</text>
<text x="86.1" y="126.5">BT_RXD</text>
<text x="122" y="131.6">SDC1_CMD</text>
<text x="185.7" y="131.6">2.2K</text>
<text x="226.3" y="131.6">2.2K</text>
<text x="267" y="131.6">2.2K</text>
<text x="86.1" y="136.6">SDC2_DATA0</text>
<text x="86.1" y="134.1">SDC2_CLK</text>
<text x="120.5" y="136.6">SDC1_DATA0</text>
<text x="122.3" y="134.1">SDC1_CLK</text>
<text x="86.1" y="141.7">SDC2_DATA2</text>
<text x="86.1" y="139.2">SDC2_DATA1</text>
<text x="120.5" y="141.7">SDC1_DATA2</text>
<text x="120.5" y="139.2">SDC1_DATA1</text>
<text x="86.1" y="144.3">SDC2_DATA3</text>
<text x="120.5" y="144.3">SDC1_DATA3</text>
<text x="111.3" y="173.5">100K , 1%</text>
<text x="103.4" y="179.8">47K ,1%</text>
<text x="138.8" y="177.3">PZ3D4V2H</text>
</g>
<g font-size=".7" fill="#840000">
<text x="218.4" y="139.3">2k2</text>
<text x="220.3" y="142.1" transform="rotate(-90 220.3 142.1)">2k2</text>
<text x="259" y="139.3">2k2</text>
<text x="261" y="142.1" transform="rotate(-90 261 142.1)">2k2</text>
</g>
</svg>
